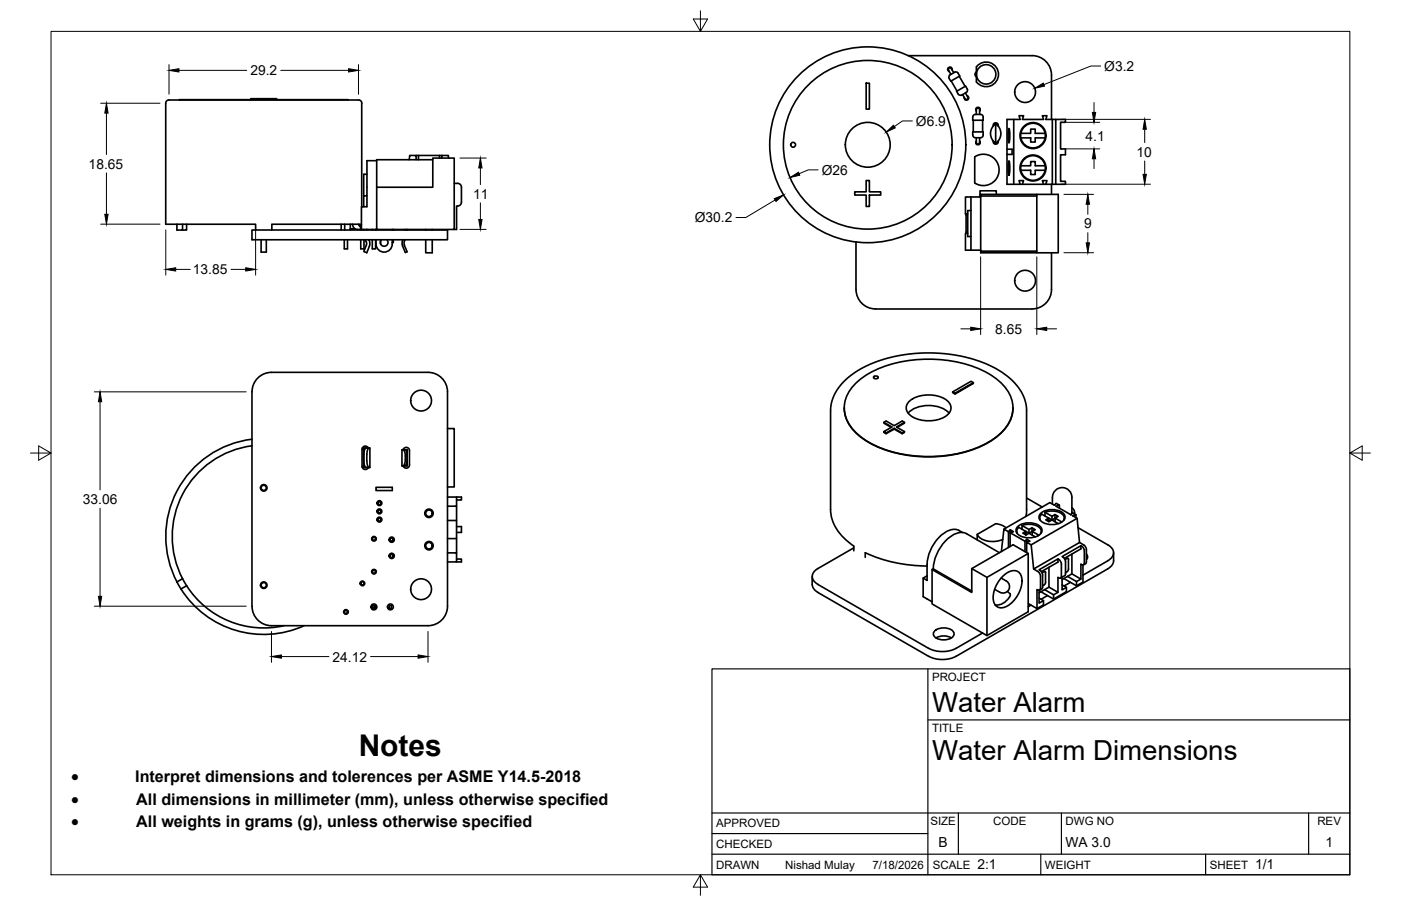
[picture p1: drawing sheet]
<svg xmlns="http://www.w3.org/2000/svg" width="432mm" height="279mm" viewBox="0 0 432 279" stroke-linecap="round" stroke-linejoin="round" font-family="sans-serif">
<!-- layer: Visible -->
<g fill="none" stroke="#000" stroke-width=".51">
<path d="M279.9 17.2l38.2-.1a6 6 0 0 1 6 6M55.3 30.8h52M77.3 30.7v-.3h3.5v.3M80.8 30.4h1v.3M81.8 30.4h3.5v.3M267 25.7h.9v8h-.9zM292.5 24.2a1.62 1.62 0 0 1 1.4-1.8l.3-.1a.77 .77 0 0 1 1.1 .3l.5 .8-1.7 1-1.1 .6-.5-.8M293.2 25l1.8 3.1M293.5 21.6a.71 .71 0 0 0-.5-.9 .71 .71 0 0 0-.9 .5 .71 .71 0 0 0 .5 .9M293.9 22.4l-.3-.5a1.08 1.08 0 0 0-1.1-.9 1.64 1.64 0 0 0 .6 1.9M295.3 29a1.57 1.57 0 0 0 2.2-.3l.3-.2a.76 .76 0 0 0 .3-1.1l-.5-.8h-.1l-2.7 1.6 .5 .8M295.7 23.5l1.8 3.1"/>
<path d="M297.5 28.7l.4 .5a1.09 1.09 0 0 1 .2 1.4 1.28 1.28 0 0 1-1.3-1.1l-.1-.3M298.1 29.5a.71 .71 0 0 1 .5 .9 .71 .71 0 0 1-.9 .5 .71 .71 0 0 1-.5-.9M300 37.1v3.6M300.6 35.3h1.1a1.11 1.11 0 0 1 1.3 .8v1h-3.2l.1-1.3 .7-.5M300.9 35.3v-.7a.87 .87 0 0 1 .8-1.2l.2 .4v1.5M300.9 20.6v4.7M300.9 22.2l-.4 .7 .4 .8M300.9 20.6a3.8 3.8 0 0 1 5.6-.5 3.8 3.8 0 0 1 0 5.6 3.8 3.8 0 0 1-5.6-.4M301.9 34.3a.71 .71 0 0 0 0-1 .71 .71 0 0 0-1 0 .71 .71 0 0 0 0 1M302.9 37.1v3.6M306.1 38.9a.79 .79 0 0 1 .8-1 .79 .79 0 0 1 .8 1M306.4 38.6l.5-.4 .5 .4"/>
<path d="M306.9 38.2v6M306.9 38.2a3.6 3.6 0 0 1 0 6M306.9 38.2a3.6 3.6 0 0 0 0 6M310.4 36.8h4l-.3-1.1h1.4l-.4 1.1h6.5l-.3-1.1h1.4l-.4 1.1h6.1v.9h-1.5v8.2h1.5v1.8h-1.5v8.2h1.5v.9h-18zM311 39.6l.2 2.2-.2 2.2-.3-2.2zM312.4 36.8v20M324.1 23.2v13.6M324.3 36.8v20M325.4 36.8v20M113.1 53.7h-1v6.7M116.1 57.7h17.3v-9h6.6v22.1h-23.9zM116.1 49.6h-3v14.2h-1.7v7h4.7"/>
<path d="M126.1 49.3l.2-1.4h1.9v1.4M128.2 47.9h.8M133.4 49.3h-17.3v8.4M135.5 48.7v-.8h-6.5v1.4M135.5 47.9h.7M136.2 48.7v-.8h2l.1 .8M140 56.6a1.81 1.81 0 0 1 2 .4l.2 .7v4.6l-.5 1-1 .2v7.3h-.7M263.4 59.2h3.6v-3.5h.9v3.5h3.5v1h-3.5v3.5h-.9v-3.5h-3.6zM300.4 48.4a4.8 4.8 0 0 1 7.5 4 4.8 4.8 0 0 1-7.5 4zM300.6 42.5l-.7-.5-.1-1.3h3.2v1a1.62 1.62 0 0 1-2.1 .8h-.3M300.9 42.5v1.5M300.9 44a.5 .5 0 0 0 .5 .5 .5 .5 0 0 0 .5-.5"/>
<path d="M301.9 42.5v1.5M301.9 43.5a.71 .71 0 0 1 0 1 .71 .71 0 0 1-1 0 .71 .71 0 0 1 0-1M306.1 43.5a.79 .79 0 0 0 .8 1 .79 .79 0 0 0 .8-1M306.4 43.8l.5 .4 .5-.4M307.1 59.9v-1.1h-5.1v1.9M310.4 46h1.5v1.6h-1.5M311 49.6l.2 2.2-.2 2.2-.3-2.2zM314.4 56.8l-.3-1.1h1.4l-.4 1.1M314.6 41.1h3.1v-1.3h1.4v1.3h3M314.6 42.5h3.1v1.3h1.4v-1.3h3M314.6 51.1h3.1v-1.3h1.4v1.3h3M314.6 52.5h3.1v1.3h1.4v-1.3h3"/>
<path d="M314.6 41.1a3.8 3.8 0 0 1 3.8-3.1 3.8 3.8 0 0 1 3.7 3.1M314.6 42.5a3.8 3.8 0 0 0 3.8 3.1 3.8 3.8 0 0 0 3.7-3.1M314.6 51.1a3.8 3.8 0 0 1 3.8-3.1 3.8 3.8 0 0 1 3.7 3.1M314.6 41.1v1.4M314.6 51.1a3.8 3.8 0 0 0 3.8 4.5 3.8 3.8 0 0 0 3.7-4.5M319.6 59.9v18.1M321.6 56.8l-.3-1.1h1.4l-.4 1.1M322.1 41.1v1.4M324.1 56.8v3.1M54.5 69.2v1.8h1.8v-1.8M57.5 69.2v1.8h-1.2M77.7 70.9h60.2v3h-60.2z"/>
<path d="M80.5 73.9v3.8h1.6v-3.8M105.2 69.2v1.7M106.1 73.9v2.9h1v-2.9M106.2 69.2v1.7M108 69.2v1.7M108 70.6h1.5M108.7 69.1a1.74 1.74 0 0 0 2.5 1.5M108.9 70.6l-.9 .1 .2 .1M110.5 69.2l.6 .7 .1 1M111.2 73.9v2.9h1v-2.9M111.4 69.2h-27.6v1.7M111.5 63.8v-32a1.65 1.65 0 0 0-2.1-1h-56.3a1.67 1.67 0 0 0-2 1v37.4h27.7v1.7"/>
<path d="M112.1 70.8v.1M112.6 73.9l.4 .9-.1 .8M112.9 75.6l-.8 2 1 .3 .7-2M113.1 60.4h-1v3.4M113.1 70.8v.1M113.7 73.9l.3 .9-.1 1.1M114.7 73.9v2.9h1.1v-2.9M114.7 70.8v.1M115.8 70.8v.1M115.9 75.2a2.51 2.51 0 0 0 2.5 2.5 2.51 2.51 0 0 0 2.5-2.5M115.9 70.8v.1M115.9 73.9v1.3"/>
<path d="M117.3 74.3v.9M117.5 73.9a1.2 1.2 0 0 0 .1 1.7 1.2 1.2 0 0 0 1.6 0 1.2 1.2 0 0 0 .1-1.7M120.9 70.8v.1M120.9 73.9v1.3M121.2 73.9v.9h-.3M121.2 70.8v.1M124.1 73.9a5.1 5.1 0 0 0 .8 4l.6-.3-.9-2M124.8 73.9l-.3 1.1 .2 .6M124.9 70.8v.1M125.5 70.8v.1M131.2 73.9v4.1h2v-4.1M131.2 70.8v.1"/>
<path d="M133.2 70.8v.1M263.8 74.7v14.6a6 6 0 0 0 6 6M297.8 71.5v.4M297.8 65.9v5.6M298.3 71.9h-.7v5.3h4.7M299.3 60.7v16.5M299.3 64.9h-1v8h1M299.3 60.7h-1.7v5.3h.7M299.3 60.7h3M302.3 60.5v16.9h17.3M319.6 60.5h-17.3v-.6h23.9v18.1h-23.9v-.6M324.1 78v11.3a6 6 0 0 1-6 6"/>
<path d="M269.8 95.3h48.3M79.4 116.6a6 6 0 0 1 4.3-1.8h48.2a6 6 0 0 1 6 6v66.2a6 6 0 0 1-6 6h-48.2a6 6 0 0 1-6-6v-66.2a6 6 0 0 1 1.7-4.2zM263.6 118.4a30.6 30.6 0 0 1 19.5-7.5 37.5 37.5 0 0 1 23.1 5.3 11.7 11.7 0 0 1 5.9 10.9 13.7 13.7 0 0 1-7.5 9.3 40.6 40.6 0 0 1-36.8 0 13.2 13.2 0 0 1-7.6-10.6 10.6 10.6 0 0 1 3.4-7.4zM269.4 116.1l.8-.1 .5 .3a.76 .76 0 0 1-.8 .5 .76 .76 0 0 1-.7-.5zM300 118l-.7-.4-5.7 3.3M77.7 137.5a28.2 28.2 0 0 0-21.4 41M77.7 135.5a30.2 30.2 0 0 0-23.2 44M111.7 138.2h.4M112.9 138.2l-.5 .3-.3 1.7 .1 2.6 .2 1 .5 .4M113.5 138.2a1.01 1.01 0 0 0-1.1-.6 1.01 1.01 0 0 0-.8 1v5.2a1.01 1.01 0 0 0 .8 1 1.01 1.01 0 0 0 1.1-.6M113.8 138.2l-.4 .3-.3 1v2.7l.3 1.6 .4 .4M113.8 138.2h-1.7v6h1.7"/>
<path d="M113.8 138.2h.2v6h-.2M123.9 138.7h1.6v5h-1.6zM124.2 138.7a2.82 2.82 0 0 1 .7 3M124.3 138.7a.99 .99 0 0 1 1.1-.7 .99 .99 0 0 1 .8 1v4.4a1.01 1.01 0 0 1-.8 1 1.01 1.01 0 0 1-1.1-.7M124.7 138.7a2.82 2.82 0 0 1 .8 3M137.9 132.2h2.1v18h-2.1M260.2 125.8a12.4 12.4 0 0 0 6.9 10.2 40.2 40.2 0 0 0 38.2 0 12.8 12.8 0 0 0 6.9-10.1v-.1M272.4 130.2l2.5 1.5-2.5 1.4v.3l.7 .4v-.3l-.7-.4M274.7 131.8l-2.3-1.3v-.3l.7-.4 2.5 1.5 2.5-1.5 .7 .4v.3l-2.3 1.3M275.6 132.3l2.5 1.5v-.3l.7-.4M275.6 132.1l-2.5 1.4M278.1 133.5l-2.5-1.4v.2l-2.5 1.5"/>
<path d="M278.8 130.2l-2.5 1.5 2.5 1.4v.3l-.7 .4M279.9 127.4a9.6 9.6 0 0 1 12.6 0M280.5 123.5a9.9 9.9 0 0 1 12 .6 2.85 2.85 0 0 1-1.4 4.5 10 10 0 0 1-11.2-1.2 2.65 2.65 0 0 1 .6-3.9zM293.6 120.9l.7 .4v.2l-.7-.4zM294.3 121.3l5.7-3.3v.2l-5.7 3.3M111.7 144.2h.4M115.9 150.3h5v1h-5zM116.5 157.2h.8v1h-.8zM116.5 159.8h.8v.9h-.8zM116.5 154.7h.8v1h-.8zM124.9 141.7v.6a1.39 1.39 0 0 1-.7 1.4M125.5 141.7l-.1 .6a1.39 1.39 0 0 1-.7 1.4"/>
<path d="M137.9 153.3h2.8M140.7 153.3v2.8h-2.8M140.7 153.3h1.5v.9h-1.5M140.7 156.1v4.4M316.4 157.1v-31.3l-.7-2.9-1.1-2.4-1.9-2.4-2.4-2.2-2.9-2-3.7-1.8-3.8-1.3-3.7-1-4.2-.6-4.7-.4-5.1 .2-3.9 .5-5.2 1.1-3.5 1.1-4.3 2-3 2-2.4 2.2-1.9 2.4-1.4 2.8-.6 3.1v30.9a14.1 14.1 0 0 0 7.1 11.3M316.4 153.6l4.8 2.8M316.4 157.1l-.2 2.1M320.4 159.8v.4M320.8 158.2a5.6 5.6 0 0 1 7.2 .5 1.95 1.95 0 0 1-1.6 2.7 5.6 5.6 0 0 1-6-1.2 1.51 1.51 0 0 1 .4-2zM322.1 158l2.1 1.2 .9-.5 1 .6-.9 .5v1.1M322.1 158v1.1M322.1 158a5.2 5.2 0 0 1 5.7 1.1l.2 .9-.1 .4"/>
<path d="M324.2 159.2v1.2l-.9 .5-1-.6 .9-.5v1M324.4 153.4v2.1M324.4 153.4a3 3 0 0 1 3-3 3 3 0 0 1 3 3M325.1 158.7v1.1M325.2 159.9l-1 .5-3.1-1.9-.3 .4a1.36 1.36 0 0 0-.2 1.5M325.2 159.8l2.1 1.2M326.5 155.8v.9M328 159.8v.4M330.1 158.8l.5-.7 1 .6-1 .3 1.4 .9 .7 7.4a3.1 3.1 0 0 1 2 1.5l.1 4.7-.9 .7M330.1 158.8l-4.6-2.7 1-.3-1-.6-.5 .6-1.4-.8-14.2 8.2M330.4 153.4v4.5l-.4 .8M330.4 156.6l.7 1v.8"/>
<path d="M331.2 157.9v.6M331.6 158.7v1M332 159.9l-14.2 8.1M54.5 179.5l1.3 2.1M56.3 178.5l-1.8 1M56.3 178.5l1.2 2.1M111.3 179.7l-.3 .4M114.7 166.2v.4M114.7 175.8v.5M115.8 166.2v.4M115.8 175.8v.5M120 171.2l.2 .3"/>
<path d="M120.2 166.4v.5l.5 .1M120.2 166.3l-.2 .3M120.7 167v.2M120.7 170.6v.3M120.7 170.9h-.5v.6M120.7 167h.1M120.8 170.9l.4 .1v.5M120.8 170.9h-.1M121.2 166.3l.3 .3M121.2 166.4v.5l-.4 .1M121.5 171.2l-.3 .3M137.9 170.5h2.8v2.8h-2.8"/>
<path d="M137.9 160.5h2.8v5.6h-2.8M140.7 172.4h1.5v.9h-1.5M140.7 162.4h1.5v1.8h-1.5M140.7 166.1v4.4M250.3 177.8l.2 3.3 .6 .9 1 .7M252.1 175.3a2.58 2.58 0 0 0-1.8 2.5 2.58 2.58 0 0 0 1.8 2.4M263.1 168.4v1.5M263.1 169l-11 6.3M266.7 171.9v-1.5a45.1 45.1 0 0 0 19 4.2M285.7 177.6l-1.2 .7M287.3 175.6l12.2 7.1v-7.4l4.7 2.8v17.9M287.6 175.4l-.3 .2v10.6l16.9 9.8 12.7-7.3v-18l-12.7 7.4"/>
<path d="M287.6 175.4l11.9 6.9M295.6 163.6l1 .6M295.6 163.6a5 5 0 0 0-5.5 1.5 13.1 13.1 0 0 0-4.4 9v4.9l-1.2-.7v5.7l2.8 1.6M301.2 164.8a6 6 0 0 0 7.3 1.8l.6-.3M308 170.4l-10.1-5.8a5.2 5.2 0 0 0-5.8 1.5 13.5 13.5 0 0 0-4.4 9.3M308.6 178.3a3.4 3.4 0 0 1 2.5 2.1 2 2 0 0 1-.7 2.1 2 2 0 0 1-2.3 .1l-1.5-.9M309.1 177.6a4 4 0 0 1 4.9-1.2 5.5 5.5 0 0 1 .1 6.3 7.5 7.5 0 0 1-5.8 4.7 2.73 2.73 0 0 1-2.2-3.1 10 10 0 0 1 3-6.7zM310.1 162.8l-1.4-.9-1.8-.4-5.7 3.3v1.7M310.8 168.8v-4.8l-1.4-.8-.8 6.9M310.8 164l.6-.6 1 .6-1.1 .3M311.3 168.5v-4.2l4.6 2.6v3.2M311.4 163.4v.9"/>
<path d="M313.4 163.9v.4M313.7 162.3a5.6 5.6 0 0 1 7.2 .5 1.95 1.95 0 0 1-1.5 2.7 5.6 5.6 0 0 1-6-1.2 1.51 1.51 0 0 1 .3-2zM315 162.1l2.1 1.2 1-.5 1 .5-1 .6v1.1M315 162.1v1.1M315 162.1a5.2 5.2 0 0 1 5.8 1.1l.1 .8-.1 .5M316.4 170.4v-3.2l1.4 .8 .8 7.5a3.1 3.1 0 0 1 1.9 1.5l.2 4.4M316.5 166.3l-.1 .9 1.1-.3-1-.6-.6 .6M316.9 170.7l-4.6-2.7-12.8 7.3M317.1 163.3v1.1l-.9 .6-1-.6 1-.5v1M317.1 164.4l2 1.2M318.1 162.8v1.1M318.1 164l-1 .4-3.1-1.8-.3 .4a1.36 1.36 0 0 0-.2 1.5"/>
<path d="M318.1 163.9l2.1 1.2M321 163.9v.4M321.2 176.7l.8-.5 .3 .3-.1 3.4-.9 .8M323.3 174.9v6.2M324.2 160.4l2 1.1M326.1 172.4v1l-5.1 2.9M326.9 178.3l1.3-.8 .2-.5v-4.1l-.3-.7-.8-.6 5.8-3.3 .8 .6 .3 .6-.1 4.5a.65 .65 0 0 1-1 0v4.6l-1.3 .7M327.3 178v3.9l1.4-.8M328.9 172.2l-.6 .4M328.9 176.3l-.5 .3M328.9 172.2l.2-.1 .2 .3v3.2l-.4 .7M329 177.8l2.8 1.5v1.4"/>
<path d="M329 177.8l1.4-.8 2.7 1.6M329 177.8l-1.7 .9M329.9 179.6l-1.9 1.1M330.4 170.9v6.1M332.3 162.7l9.2 5.3a2.58 2.58 0 0 1 1.7 2.5 2.58 2.58 0 0 1-1.7 2.4l-7.7 4.5M332.7 167.3l-14.1 8.2M333.1 168.3v1l-5.1 2.9M333.8 174.2v5.3l-2 1.2-3.9-2.3M334.9 170.9l.3 .7-.3 1M343.2 172.9l-.4 1.4-1.3 1.1-46.8 27M343.2 170.5v2.5M55.8 181.6a30.2 30.2 0 0 0 38 11.3"/>
<path d="M57.5 180.6l-1.7 1M57.5 180.6a28.2 28.2 0 0 0 30 12.4M106.4 188l-.2 .5M107.3 188.6l-.3 .4M112.1 180.2l-.2 .4M114.8 186.4v1.6M114.8 186.8h.8v.8h-.8zM119.9 186.8h.8v.8h-.8zM252.1 182.7l34.1 19.7M252.1 180.2l34.1 19.7M286.2 199.9a9.4 9.4 0 0 0 8.5 0M288.1 194.5a4.4 4.4 0 0 1 5.8 .4 1.58 1.58 0 0 1-1.4 2.2 4.3 4.3 0 0 1-4.7-1 1.21 1.21 0 0 1 .3-1.6z"/>
<path d="M288.5 196.7a4.9 4.9 0 0 1 4.7 0M302.8 195.2l-8.1 4.7M310.5 182.4l.9 1a4.2 4.2 0 0 1-4.7 3.1M316.9 186.1l2.7 1.6M317.8 186.6l-.9 .5M320.3 182v4l1.3-.8v1.3l-2 1.2M320.3 184.4l1.3 .8M320.4 182l.9-.7v-4l-.3-1-.7-.6 5.8-3.3 .7 .6 .3 .6v4.4a.63 .63 0 0 1-1 .1v4.6l-1.4 .7M320.7 181.4l-.1 .4a.65 .65 0 0 1-1 0v5.9M322 181.8l2.7 1.6v1.3M322 181.8l1.3-.7 2.8 1.6M322 181.8l-1.7 1"/>
<path d="M322.9 183.7l-2 1.1M327.3 180.4l1.4 .7v1.4l-4 2.2-3.9-2.2M286.2 202.4a9.4 9.4 0 0 0 8.5 0"/>
<circle cx="303.9" cy="22.9" r="3"/>
<circle cx="315.9" cy="28.4" r="3.2"/>
<circle cx="244.4" cy="44.7" r=".75"/>
<circle cx="267.4" cy="44.7" r="26"/>
<circle cx="267.5" cy="44.7" r="6.9"/>
<circle cx="267.5" cy="44.7" r="30.2"/>
<circle cx="318.4" cy="51.8" r="4"/>
<circle cx="318.4" cy="41.8" r="4"/>
<circle cx="315.9" cy="86.6" r="3.2"/>
<circle cx="129.8" cy="123.5" r="3.2"/>
<circle cx="81.3" cy="150.4" r=".79"/>
<circle cx="81.3" cy="150.4" r="1.01"/>
<circle cx="116.9" cy="155.2" r=".75"/>
<circle cx="116.9" cy="157.7" r=".75"/>
<circle cx="132.2" cy="158.3" r="1.01"/>
<circle cx="132.2" cy="158.3" r="1.3"/>
<circle cx="111.7" cy="179.9" r=".71"/>
<circle cx="111.7" cy="179.9" r=".5"/>
<circle cx="115.3" cy="176.3" r=".5"/>
<circle cx="115.3" cy="166.1" r=".71"/>
<circle cx="115.3" cy="176.3" r=".71"/>
<circle cx="115.3" cy="166.1" r=".5"/>
<circle cx="116.9" cy="160.2" r=".75"/>
<circle cx="120.7" cy="171.4" r=".5"/>
<circle cx="120.7" cy="166.4" r=".5"/>
<circle cx="120.7" cy="171.4" r=".79"/>
<circle cx="120.7" cy="166.4" r=".79"/>
<circle cx="132.2" cy="168.3" r="1.01"/>
<circle cx="132.2" cy="168.3" r="1.3"/>
<circle cx="81.3" cy="180.5" r=".79"/>
<circle cx="81.3" cy="180.5" r="1.01"/>
<circle cx="106.6" cy="188.7" r=".5"/>
<circle cx="106.6" cy="188.7" r=".71"/>
<circle cx="115.2" cy="187.2" r=".9"/>
<circle cx="120.3" cy="187.2" r=".9"/>
<circle cx="129.8" cy="181.7" r="3.2"/>
</g>
<!-- layer: Border -->
<path d="M15.7 9.7h400.3v260.1h-400.3zM215.9 3.3v6.4l-2.2-3.8h4.4l-2.2 3.8M9.4 139.7h6.3l-3.8-2.2v4.4l3.8-2.2M416 139.7l3.8 2.2v-4.4l-3.8 2.2h6.4M215.9 269.8l2.2 3.8h-4.4l2.2-3.8v6.3" fill="none" stroke="#000" stroke-width=".31"/>
<!-- layer: Titleblock -->
<path d="M219.4 206.3h196.6v63.5h-196.6zM286 206.3v63.5M286 222h130M219.4 257.1h66.6M219.4 250.7h196.6M295.4 250.7v12.7M327.1 250.7v12.7M403.3 250.7v12.7M219.4 263.4h196.6M320.8 263.4v6.4M371.6 263.4v6.4" fill="none" stroke="#000" stroke-width=".36"/>
<!-- layer: FD_Dimensions -->
<g fill="none" stroke="#000" stroke-width=".31">
<path d="M52.1 19.9v9.2M110.5 19.9v9.2M31 31.8h18.3M32.8 34.9v12.8M55.1 21.7h21M86.5 21.7h20.9M281.2 37.3h-3l-2.5 1.7M327.2 36.8h27.4M328.6 37.7h10.4M337.2 31.6v3.1M339.3 20.4h-3.1l-14.5 5.7M352.8 39.9v4.1"/>
<path d="M32.8 53.3v12.8M141.8 48.7h8M148.1 51.8v5.1M252.2 52.4h-3.1l-2.8 1.2M327.2 56.8h27.4M327.9 59.9h9.2M328.6 45.9h10.4M337.2 49v3M352.8 49.6v4.2M31 69.1h18.3M51.1 70.9v14M78.8 70.9v14"/>
<path d="M141.8 70.7h8M148.1 62.5v5.2M238.9 61.7l-9 5.4h-3.1M302.2 79.2v24M319.6 79.2v24M327.9 77.9h9.2M335.3 63v3.1M335.3 71.8v3.1M54.1 83.1h4.6M71.2 83.1h4.5M296.1 101.4h3.1M322.6 101.4h3"/>
<path d="M29.1 120.8h46.8M30.8 123.9v27.2M30.8 156.7v27.2M29.1 186.9h46.8M83.7 194.7v9.6M131.9 194.7v9.6M86.7 202.5h14.7M114.2 202.5h14.7"/>
</g>
<g fill="#000" stroke="#000" stroke-width=".31">
<path d="M32.8 31.8l.5 3.1h-1zM52.1 21.7l3-.5v1zM107.4 21.2l3.1 .5-3.1 .5zM273.1 40.7l2.3-2.1 .5 .8zM318.9 27.2l2.6-1.6 .4 1zM336.7 34.7h1l-.5 3zM352.8 36.8l.5 3.1h-1zM148.1 48.7l.5 3.1h-1zM243.5 54.8l2.6-1.7 .4 .9zM337.2 45.9l.5 3.1h-1zM352.3 53.8h1l-.5 3zM32.3 66.1h1l-.5 3z"/>
<path d="M147.6 67.7h1l-.5 3zM238.6 61.3l2.9-1.2-2.3 2zM334.8 74.9h1l-.5 3zM335.3 59.9l.5 3.1h-1zM51.1 83.1l3-.5v1zM75.7 82.6l3.1 .5-3.1 .5zM299.2 100.9l3 .5-3 .5zM319.6 101.4l3-.5v1zM30.8 120.8l.5 3.1h-1zM30.3 183.9h1l-.5 3zM83.7 202.5l3-.5v1zM128.9 202l3 .5-3 .5z"/>
</g>
<text font-size="9.2" x="110.6" y="233.2">Notes</text>
<g font-size="8.5">
<text x="287.3" y="219.5">Water Alarm</text>
<text x="287.3" y="234.5">Water Alarm Dimensions</text>
</g>
<g font-size="5.2">
<text x="21.9" y="241.2">·</text>
<text x="21.9" y="248.2">·</text>
<text x="21.9" y="255.2">·</text>
</g>
<g font-size="5">
<text x="41.7" y="241.2">Interpret dimensions and tolerences per ASME Y14.5-2018</text>
<text x="42" y="248.2">All dimensions in millimeter (mm), unless otherwise specified</text>
<text x="42" y="255.2">All weights in grams (g), unless otherwise specified</text>
</g>
<g font-size="4.3">
<text x="77.2" y="23.2">29.2</text>
<text x="340.4" y="21.8">Ø3.2</text>
<text x="282.3" y="38.8">Ø6.9</text>
<text x="334.6" y="43.3">4.1</text>
<text x="27.3" y="52">18.65</text>
<text x="253.3" y="53.8">Ø26</text>
<text x="350.3" y="48.3">10</text>
<text x="145.9" y="61.3">11</text>
<text x="214.2" y="68.5">Ø30.2</text>
<text x="334.1" y="70.4">9</text>
<text x="59.5" y="84.6">13.85</text>
<text x="306.7" y="102.9">8.65</text>
<text x="25.5" y="155.4">33.06</text>
<text x="102.5" y="204">24.12</text>
<text x="289.3" y="261.2">B</text>
<text x="328.4" y="261.2">WA 3.0</text>
<text x="408.5" y="261.2">1</text>
<text x="301.2" y="268.1">2:1</text>
<text x="386.8" y="268.1">1/1</text>
</g>
<g font-size="3.5">
<text x="287.3" y="210.1">PROJECT</text>
<text x="287.3" y="225.8">TITLE</text>
<text x="220.7" y="255.2">APPROVED</text>
<text x="286.7" y="254.5">SIZE</text>
<text x="306.1" y="254.5">CODE</text>
<text x="328.4" y="254.5">DWG NO</text>
<text x="406" y="254.5">REV</text>
<text x="220.7" y="261.5">CHECKED</text>
<text x="220.7" y="267.9">DRAWN</text>
<text x="242" y="267.9">Nishad Mulay</text>
<text x="268.9" y="267.9">7/18/2026</text>
<text x="287.5" y="267.9">SCALE</text>
<text x="322.1" y="267.9">WEIGHT</text>
<text x="372.9" y="267.9">SHEET</text>
</g>
</svg>
